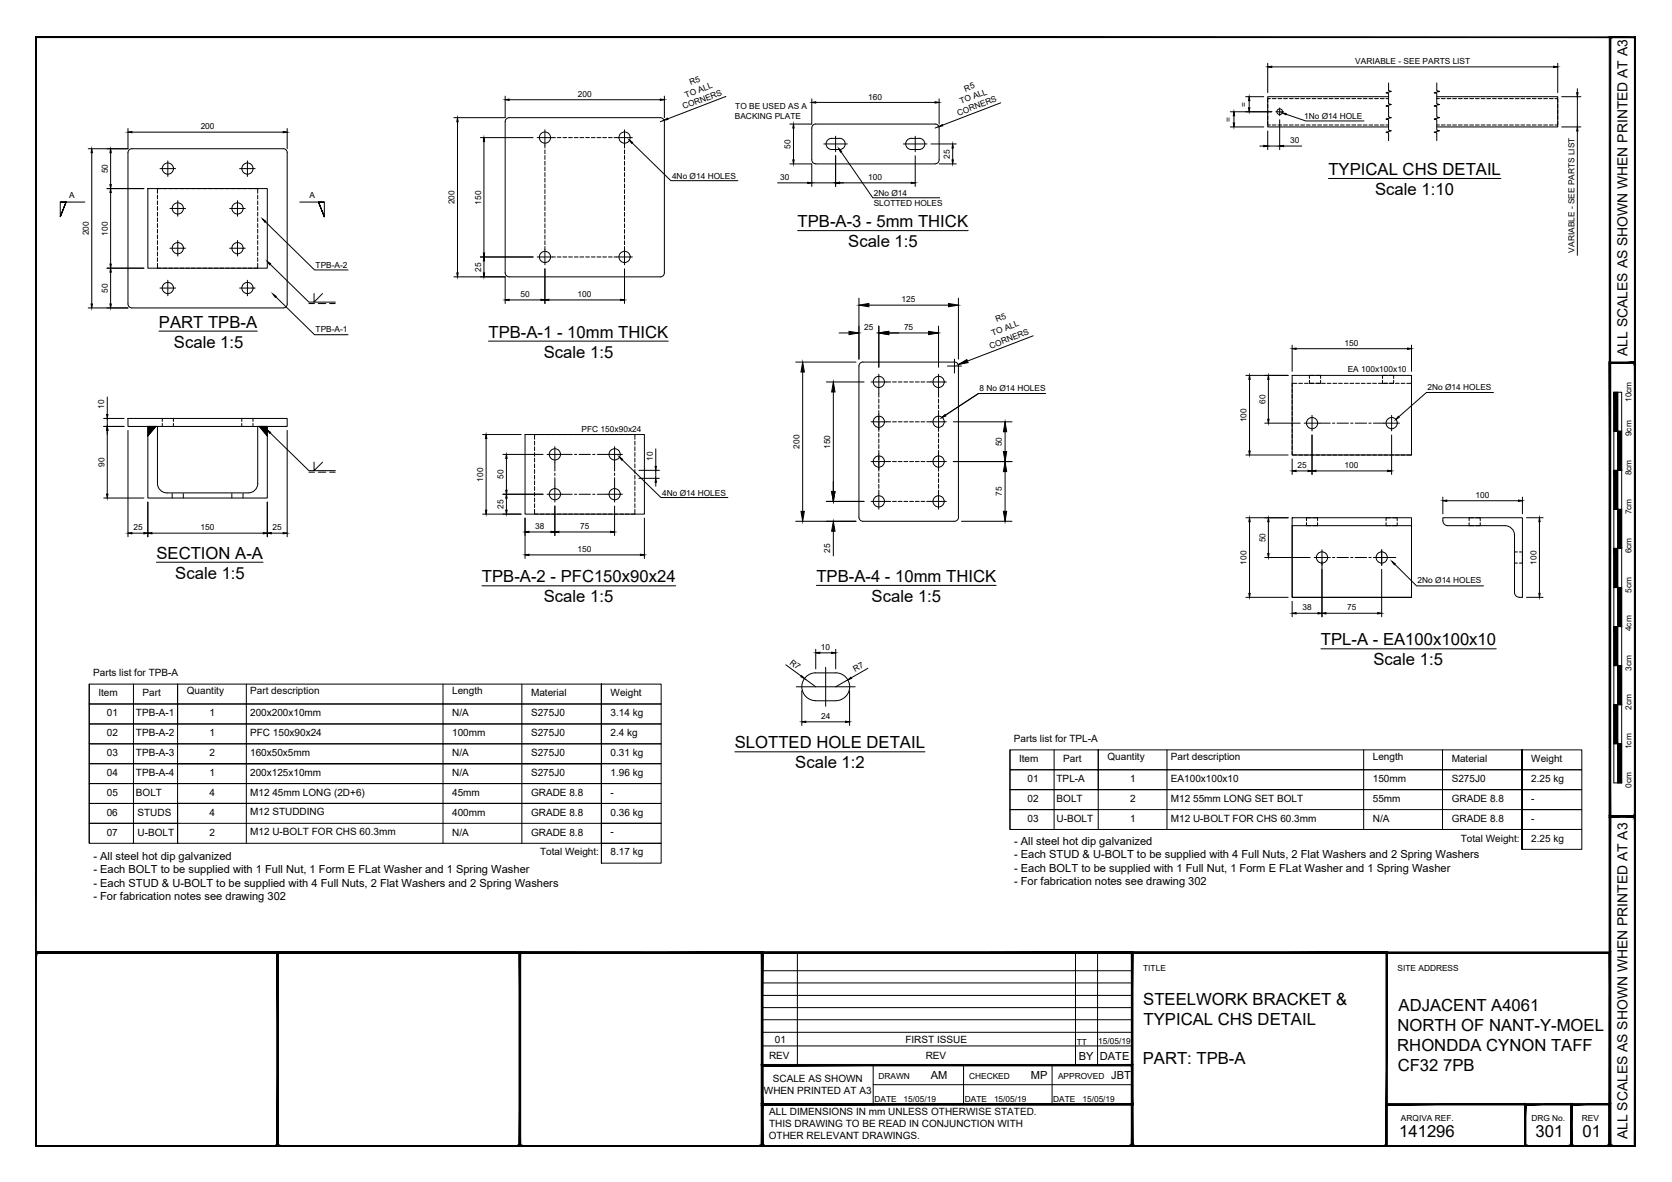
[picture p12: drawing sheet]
<svg xmlns="http://www.w3.org/2000/svg" width="420mm" height="297mm" viewBox="0 0 420 297" stroke-linecap="round" stroke-linejoin="round" font-family="sans-serif">
<!-- layer: PROPOSED OTHER USER 1 -->
<path d="M37.2 107.2h2l-2 2.4zM65.2 107.2h2v2.4z" fill="#000" stroke="#000" stroke-width=".25"/>
<g fill="none" stroke="#000" stroke-width=".25">
<path d="M32.5 37.7l.7-.3h38a.97 .97 0 0 1 1 1v38a1.01 1.01 0 0 1-1 1h-38a1.01 1.01 0 0 1-1-1v-38zM127.9 29.6h38a1.01 1.01 0 0 1 1 1v38M127.9 29.6a1.01 1.01 0 0 0-1 1v38M209 34.8h2M209 34.8a1.41 1.41 0 0 0-1.4 1.4 1.41 1.41 0 0 0 1.4 1.4h2a1.41 1.41 0 0 0 1.4-1.4 1.41 1.41 0 0 0-1.4-1.4M229 34.8h2M229 34.8a1.41 1.41 0 0 0-1.4 1.4 1.41 1.41 0 0 0 1.4 1.4h2a1.41 1.41 0 0 0 1.4-1.4 1.41 1.41 0 0 0-1.4-1.4M235 31.2h-30a1.01 1.01 0 0 0-1 1v8a1.01 1.01 0 0 0 1 1M235 31.2a1.01 1.01 0 0 1 1 1v8a1.01 1.01 0 0 1-1 1M348.9 24.3h-30.3v7.6h30.3M361 24.3h30.4v7.6h-30.4M37.2 47.4h30v20h-30z"/>
<path d="M205 41.2h30M126.9 68.6a1.01 1.01 0 0 0 1 1M166.9 68.6a1.01 1.01 0 0 1-1 1h-38M216.1 91.3l.7-.3h23.1a1.01 1.01 0 0 1 1 1v38a1.01 1.01 0 0 1-1.1 1h-23a1.01 1.01 0 0 1-1-1v-38zM324.7 94.3h30v20h-30zM32.2 105.2h40v2h-40zM39.2 107.2l-2 2.4M65.2 107.2l2 2.4M131.9 109.2h30v20h-30zM39.6 121.5a2.4 2.4 0 0 0 2.4 2.4h20.4a2.4 2.4 0 0 0 2.4-2.4M39.6 121.5v-14.3h-2.4v18h30v-18h-2.4v14.3M324.7 130.1h30v20h-30z"/>
<path d="M324.7 132.1h30v18h-30zM362.6 130.9a1.2 1.2 0 0 0 1.2 1.2h14.4a2.4 2.4 0 0 1 2.4 2.4v14.4a1.45 1.45 0 0 0 2 1.2v-20h-20v.8M205 169.1h5M205 169.1a3.5 3.5 0 0 0-3.5 3.5 3.5 3.5 0 0 0 3.5 3.5h5a3.5 3.5 0 0 0 3.5-3.5 3.5 3.5 0 0 0-3.5-3.5"/>
<circle cx="136.9" cy="34.6" r="1.41"/>
<circle cx="156.9" cy="34.6" r="1.41"/>
<circle cx="321.6" cy="28.1" r=".71"/>
<circle cx="42.2" cy="42.4" r="1.41"/>
<circle cx="44.7" cy="52.4" r="1.41"/>
<circle cx="59.7" cy="52.4" r="1.41"/>
<circle cx="62.2" cy="42.4" r="1.41"/>
<circle cx="42.2" cy="72.4" r="1.41"/>
<circle cx="44.7" cy="62.4" r="1.41"/>
<circle cx="59.7" cy="62.4" r="1.41"/>
<circle cx="62.2" cy="72.4" r="1.41"/>
<circle cx="136.9" cy="64.6" r="1.41"/>
<circle cx="156.9" cy="64.6" r="1.41"/>
<circle cx="220.8" cy="96" r="1.41"/>
<circle cx="235.9" cy="96" r="1.41"/>
<circle cx="139.4" cy="114.2" r="1.41"/>
<circle cx="154.4" cy="114.2" r="1.41"/>
<circle cx="220.8" cy="116" r="1.41"/>
<circle cx="220.8" cy="106" r="1.41"/>
<circle cx="235.9" cy="106" r="1.41"/>
<circle cx="235.9" cy="116" r="1.41"/>
<circle cx="329.7" cy="106.3" r="1.41"/>
<circle cx="349.7" cy="106.3" r="1.41"/>
<circle cx="139.4" cy="124.2" r="1.41"/>
<circle cx="154.4" cy="124.2" r="1.41"/>
<circle cx="220.8" cy="126" r="1.41"/>
<circle cx="235.9" cy="126" r="1.41"/>
<circle cx="332.2" cy="140.1" r="1.41"/>
<circle cx="347.2" cy="140.1" r="1.41"/>
</g>
<!-- layer: PROPOSED OTHER USER 1 - HIDDEN -->
<g fill="none" stroke="#000" stroke-width=".25">
<path d="M136.9 36.5v.7M136.9 37.7v.9M136.9 39.1v.9M138.9 34.6h.7M140 34.6h1M141.5 34.6h.9M142.9 34.6h.9M144.3 34.6h1M145.7 34.6h1M147.2 34.6h.9M148.6 34.6h.9M150 34.6h1"/>
<path d="M151.5 34.6h.9M152.9 34.6h.9M154.3 34.6h.7M156.9 36.5v.7M156.9 37.7v.9M156.9 39.1v.9M318.6 30.5v.9h.6M318.6 26.2v.9M318.6 27.6v1M318.6 29v1M319.2 24.8h-.6v.9M319.7 31.4h1"/>
<path d="M319.7 24.8h1M321.1 31.4h1M321.1 24.8h1M322.6 31.4h.9M322.6 24.8h.9M324 31.4h1M324 24.8h1M325.4 31.4h1M325.4 24.8h1M326.9 31.4h.9M326.9 24.8h.9M328.3 31.4h.9"/>
<path d="M328.3 24.8h.9M329.7 31.4h1M329.7 24.8h1M331.1 31.4h1M331.1 24.8h1M332.6 31.4h.9M332.6 24.8h.9M334 31.4h.9M334 24.8h.9M335.4 31.4h1M335.4 24.8h1M336.9 31.4h.9"/>
<path d="M336.9 24.8h.9M338.3 31.4h.9M338.3 24.8h.9M339.7 31.4h1M339.7 24.8h1M341.2 31.4h.9M341.2 24.8h.9M342.6 31.4h.9M342.6 24.8h.9M344 31.4h1M344 24.8h1M345.4 31.4h1"/>
<path d="M345.4 24.8h1M346.9 31.4h.9M346.9 24.8h.9M348.3 31.4h.6M348.3 24.8h.6M361 31.4h.7M361 24.8h.7M362.2 31.4h.9M362.2 24.8h.9M363.6 31.4h1M363.6 24.8h1M365 31.4h1"/>
<path d="M365 24.8h1M366.5 31.4h.9M366.5 24.8h.9M367.9 31.4h1M367.9 24.8h1M369.3 31.4h1M369.3 24.8h1M370.8 31.4h.9M370.8 24.8h.9M372.2 31.4h1M372.2 24.8h1M373.6 31.4h1"/>
<path d="M373.6 24.8h1M375.1 31.4h.9M375.1 24.8h.9M376.5 31.4h.9M376.5 24.8h.9M377.9 31.4h1M377.9 24.8h1M379.3 31.4h1M379.3 24.8h1M380.8 31.4h.9M380.8 24.8h.9M382.2 31.4h.9"/>
<path d="M382.2 24.8h.9M383.6 31.4h1M383.6 24.8h1M385 31.4h1M385 24.8h1M386.5 31.4h.9M386.5 24.8h.9M387.9 31.4h1M387.9 24.8h1M389.3 31.4h1M389.3 24.8h1M390.8 24.8h.6v.9"/>
<path d="M391.4 30.5v.9h-.6M391.4 26.2v.9M391.4 27.6v1M391.4 29v1M39.6 49v1M39.6 50.5v.9M39.6 51.9v1M39.6 53.3v1M39.6 54.8v.9M39.6 56.2v1M39.6 57.6v1M39.6 59.1v.9"/>
<path d="M40.5 47.4h-.9v1.2M41 47.4h.9M42.4 47.4h1M43.8 47.4h1M45.3 47.4h.9M46.7 47.4h.9M48.1 47.4h1M49.5 47.4h1M51 47.4h.9M52.4 47.4h.9M53.8 47.4h1M55.3 47.4h.9"/>
<path d="M56.7 47.4h.9M58.1 47.4h1M59.5 47.4h1M61 47.4h.9M62.4 47.4h1M63.8 47.4h1v1.2M64.8 49v1M64.8 50.5v.9M64.8 51.9v1M64.8 53.3v1M64.8 54.8v.9M64.8 56.2v1"/>
<path d="M64.8 57.6v1M64.8 59.1v.9M136.9 40.5v1M136.9 42v.9M136.9 43.4v.9M136.9 44.8v1M136.9 46.2v1M136.9 47.7v.9M136.9 49.1v1M136.9 50.5v1M136.9 52v.9M136.9 53.4v.9"/>
<path d="M136.9 54.8v1M136.9 56.2v1M136.9 57.7v.9M136.9 59.1v.9M156.9 40.5v1M156.9 42v.9M156.9 43.4v.9M156.9 44.8v1M156.9 46.2v1M156.9 47.7v.9M156.9 49.1v1M156.9 50.5v1"/>
<path d="M156.9 52v.9M156.9 53.4v.9M156.9 54.8v1M156.9 56.2v1M156.9 57.7v.9M156.9 59.1v.9M39.6 66.2v1.2h.9M39.6 60.5v.9M39.6 61.9v1M39.6 63.3v1M39.6 64.8v.9M41 67.4h.9"/>
<path d="M42.4 67.4h1M43.8 67.4h1M45.3 67.4h.9M46.7 67.4h.9M48.1 67.4h1M49.5 67.4h1M51 67.4h.9M52.4 67.4h.9M53.8 67.4h1M55.3 67.4h.9M56.7 67.4h.9M58.1 67.4h1"/>
<path d="M59.5 67.4h1M61 67.4h.9M62.4 67.4h1M64.8 66.2v1.2h-1M64.8 60.5v.9M64.8 61.9v1M64.8 63.3v1M64.8 64.8v.9M136.9 60.5v1M136.9 62v.6M138.9 64.6h.7M140 64.6h1"/>
<path d="M141.5 64.6h.9M142.9 64.6h.9M144.3 64.6h1M145.7 64.6h1M147.2 64.6h.9M148.6 64.6h.9M150 64.6h1M151.5 64.6h.9M152.9 64.6h.9M154.3 64.6h.7M156.9 60.5v1M156.9 62v.6"/>
<path d="M220.8 99v.8M222.8 96h1M224.3 96h.9M225.7 96h1M227.1 96h1M228.6 96h.9M230 96h1M231.4 96h1M232.9 96h1M235.8 99v.8M324.7 97.7v1M324.7 99.1v1"/>
<path d="M325.9 96.3h-1.2v.9M326.4 96.3h.9M327.8 96.3h.9M329 95.6v.7h1.2M330.2 94.3h-1.2v.8M330.7 96.3h.9M330.7 94.3h1.2v.8M331.9 95.6v.7h-1.2M332.1 96.3h.9M333.5 96.3h1M334.9 96.3h1M336.4 96.3h.9"/>
<path d="M337.8 96.3h1M339.2 96.3h1M340.7 96.3h.9M342.1 96.3h.9M343.5 96.3h1M344.9 96.3h1M346.4 96.3h.9M347.4 95.6v.7h1.3M348.6 94.3h-1.2v.8M349 94.3h1.2v.8M349.2 96.3h1M350.2 95.6v.7h-1.2"/>
<path d="M350.7 96.3h.9M352.1 96.3h.9M353.5 96.3h1.2v.9M354.7 97.7v1M354.7 99.1v1M40.8 105.2v.7M40.8 106.4v.8M43.6 105.2v.7M43.6 106.4v.8M60.8 105.2v.7M60.8 106.4v.8M63.6 105.2v.7"/>
<path d="M63.6 106.4v.8M134.3 110.9v.9M134.3 112.3v.9M134.3 113.7v1M134.3 115.1v1M134.3 116.6v.9M134.3 118v1M134.3 119.4v1M135.3 109.2h-1v1.2M135.7 109.2h1M137.2 109.2h.9M138.6 109.2h1"/>
<path d="M139.4 116.2v2.1M139.4 118.9v.6M140 109.2h1M141.4 114.2h2.4M141.5 109.2h.9M142.9 109.2h.9M144.3 109.2h1M144.4 114.2h.5M145.5 114.2h2.9M145.7 109.2h1M147.2 109.2h.9M148.6 109.2h.9"/>
<path d="M148.9 114.2h.6M150 109.2h1M150.1 114.2h2.4M151.5 109.2h.9M152.9 109.2h.9M154.3 109.2h1M154.4 116.2v2.1M154.4 118.9v.6M155.8 109.2h.9M157.2 109.2h.9M158.6 109.2h.9v1.2M159.5 110.9v.9"/>
<path d="M159.5 112.3v.9M159.5 113.7v1M159.5 115.1v1M159.5 116.6v.9M159.5 118v1M159.5 119.4v1M220.8 100.3v1M220.8 101.7v1M220.8 103.2v.9M220.8 104.6v1M220.8 106v1M220.8 107.5v.9"/>
<path d="M220.8 108.9v.9M220.8 110.3v1M220.8 111.7v1M220.8 113.2v.9M220.8 114.6v.9M220.8 116v1M220.8 117.5v.9M220.8 118.9v.9M222.8 106h1M222.8 116h1M224.3 106h.9M224.3 116h.9"/>
<path d="M225.7 106h1M225.7 116h1M227.1 106h1M227.1 116h1M228.6 106h.9M228.6 116h.9M230 106h1M230 116h1M231.4 106h1M231.4 116h1M232.9 106h1M232.9 116h1"/>
<path d="M235.8 100.3v1M235.8 101.7v1M235.8 103.2v.9M235.8 104.6v1M235.8 106v1M235.8 107.5v.9M235.8 108.9v.9M235.8 110.3v1M235.8 111.7v1M235.8 113.2v.9M235.8 114.6v.9M235.8 116v1"/>
<path d="M235.8 117.5v.9M235.8 118.9v.9M324.7 113.4v.9h1.2M324.7 100.6v.9M324.7 102v1M324.7 103.4v1M324.7 104.9v.9M324.7 106.3v1M324.7 107.7v1M324.7 109.2v.9M324.7 110.6v.9M324.7 112v1"/>
<path d="M326.4 114.3h.9M327.8 114.3h.9M329.2 114.3h1M330.7 114.3h.9M331.7 106.3h2.6M332.1 114.3h.9M333.5 114.3h1M334.8 106.3h.6M334.9 114.3h1M336 106.3h2.8M336.4 114.3h.9M337.8 114.3h1"/>
<path d="M339.2 114.3h1M339.4 106.3h.6M340.6 106.3h2.8M340.7 114.3h.9M342.1 114.3h.9M343.5 114.3h1M344 106.3h.6M344.9 114.3h1M345.1 106.3h2.7M346.4 114.3h.9M347.8 114.3h.9M349.2 114.3h1"/>
<path d="M350.7 114.3h.9M352.1 114.3h.9M354.7 113.4v.9h-1.2M354.7 100.6v.9M354.7 102v1M354.7 103.4v1M354.7 104.9v.9M354.7 106.3v1M354.7 107.7v1M354.7 109.2v.9M354.7 110.6v.9M354.7 112v1"/>
<path d="M43.3 124v1.2M46.1 124v1.2M58.3 124v1.1M61.1 124v1.1M134.3 128v1.2h1M134.3 120.9v.9M134.3 122.3v1M134.3 123.7v1M134.3 125.2v.9M134.3 126.6v1M135.7 129.2h1M137.2 129.2h.9"/>
<path d="M138.6 129.2h1M139.4 120.1v2.1M140 129.2h1M141.4 124.2h2.4M141.5 129.2h.9M142.9 129.2h.9M144.3 129.2h1M144.4 124.2h.5M145.5 124.2h2.9M145.7 129.2h1M147.2 129.2h.9M148.6 129.2h.9"/>
<path d="M148.9 124.2h.6M150 129.2h1M150.1 124.2h2.4M151.5 129.2h.9M152.9 129.2h.9M154.3 129.2h1M154.4 120.1v2.1M155.8 129.2h.9M157.2 129.2h.9M159.5 128v1.2h-.9M159.5 120.9v.9M159.5 122.3v1"/>
<path d="M159.5 123.7v1M159.5 125.2v.9M159.5 126.6v1M220.8 120.3v1M220.8 121.8v.9M220.8 123.2v.8M222.8 126h1M224.3 126h.9M225.7 126h1M227.1 126h1M228.6 126h.9M230 126h1"/>
<path d="M231.4 126h1M232.9 126h1M235.8 120.3v1M235.8 121.8v.9M235.8 123.2v.8M328.3 131.3v.8h1.2M329.5 130.1h-1.2v.8M329.9 130.1h1.2v.8M331.1 131.3v.8h-1.2M348.3 131.3v.8h1.2M349.5 130.1h-1.2v.8M349.9 130.1h1.2v.8"/>
<path d="M351.1 131.3v.8h-1.2M369.2 131.3v.8h1.1M370.3 130.1h-1.1v.8M370.8 130.1h1.2v.8M372 131.3v.8h-1.2M381.3 138.7h-.7v1.2M381.8 138.7h.8v1.2M332.6 140.1h1.7M334.8 140.1h.6M336 140.1h2.8M339.4 140.1h.6M340.6 140.1h2.8"/>
<path d="M344 140.1h.6M345.1 140.1h1.7M380.6 140.4v1.1h.7M382.6 140.4v1.1h-.8"/>
</g>
<!-- layer: TEXT AND DIMENSIONS -->
<g fill="none" stroke="#000" stroke-width=".25">
<path d="M318.6 15.9v7.4M319.6 16.8h70.8M391.4 15.9v7.4M23.1 38.4v38M27.8 38.4v8M32.2 32.3v5.1h-10M33.2 33.2h38M72.2 32.3v5.1M115 30.6v38M120.7 34.6h13.3M121.6 35.6v28M126.9 24.2v5.4h-12.8"/>
<path d="M127.9 25.1h38M135 34.6h3.9M136.9 32.6v3.9M155 34.6h3.9M156.9 32.6v3.9M158.8 35.9l9.8 9.5h16.8M166.9 30.2l-1 .4M166.9 24.2v5.4M182.4 24.2l-14.6 5.7M199.4 32.2v8M204 24.8v6.4h-5.5M205 25.7h30"/>
<path d="M207 36.2h5.9M210 34.2v3.9M210 39.1v7.8M211.4 38.2l7.9 11.5h16.8M227 36.2h5.9M230 34.2v3.9M230 39.1v7.8M233.9 36.2h6.4M235.9 31.8l-.9 .4M236 24.8v6.4M239.4 37.2v3M251.5 25.8l-14.6 5.7"/>
<path d="M309.2 31.9h8.4M309.2 28.1h10.4M310.1 29.1v1.8M313 24.3h4.6M313.9 25.3v1.8M316.6 36.7h1M318.6 32.9v4.7M318.6 36.7h3M320.6 28.1h1.9M321.6 27.1v2M321.6 30.1v7.5M322.6 36.7h4.5"/>
<path d="M323.2 28.7l4.9 1.7h14.7M348.9 20.8v2l.7 .2-1.3 .3 .6 .2v2.6l.7 .2-1.3 .3 .6 .2v2.6l.7 .2-1.3 .3 .6 .2v2.6l.7 .2-1.3 .3 .6 .2v1.9M361 20.8v2l.7 .2-1.3 .3 .6 .2v2.6l.7 .2-1.3 .3 .6 .2v2.6l.7 .2-1.3 .3 .6 .2v2.6l.7 .2-1.3 .3 .6 .2v1.9M392.4 24.3h4.9M392.4 31.9h4.9M396.4 22.3v1M396.4 24.3v7.6M396.4 32.9v31.3M15.1 50.8h1.5l-1.5 3.7 1.5-3.7-1.5 3.7v-3.7h6.2M26.9 47.4h9.3M27.8 48.4v18M40.2 42.4h3.9"/>
<path d="M42.2 40.4v3.9M42.7 52.4h3.9M44.7 50.4v3.9M57.7 52.4h3.9M59.7 50.4v3.9M60.2 42.4h3.9M62.2 40.4v3.9M66.7 55.7l12.3 12.1h8.5M75.3 50.8h6.2v3.7l-1.5-3.7 1.5 3.7-1.5-3.7h1.5M195.4 46h7.6M198.5 41.2h5.5v5.7M200.4 58h42.9"/>
<path d="M204 46h6M211 46h18M236 41.2h4.3M333.8 44.9h43.4M22.2 77.4h10M26.9 67.4h9.3M27.8 68.4v8M40.2 72.4h3.9M42.2 70.4v3.9M42.7 62.4h3.9M44.7 60.4v3.9M57.7 62.4h3.9"/>
<path d="M59.7 60.4v3.9M60.2 72.4h3.9M62.2 70.4v3.9M67.9 66.4l9.7 9.5h6.7M69.3 74.6l9.7 9.5h8.5M77.6 76.3h1.4M78.9 73.8v2.1l2.2-2.1M80 76.3h1.9M82.8 76.3h1.4M114.1 69.6h12.8v6.7M120.7 64.6h13.3M121.6 65.6v3"/>
<path d="M127.9 75.4h8M135 64.6h3.9M136.9 62.6v3.9M136.9 67.5v8.8M137.9 75.4h18M155 64.6h3.9M156.9 62.6v3.9M156.9 67.5v8.8M215.8 74.9v15.4M218.3 76.7h20M240.8 74.9v15.4M27 99.8v4.4"/>
<path d="M39.9 83.2h24.8M122.8 85.7h45.1M199.9 91h15.2M201.7 93.5v35M207.7 96h9.4M209.4 98.5v25M210.8 83.7h2.5M218.9 96h3.9M220.8 81.9v10.4M220.8 94v5M223.3 83.7h10M233.9 96h3.9"/>
<path d="M235.8 81.9v10.4M235.8 94v5M238.1 92h3.5M239.8 90.3v3.4M259.6 84.4l-16.5 6.3M262.7 98.9h-16.8l-8.3 5.5M313.1 94.3h10.6M314 95.3v18M318.7 95.3v10M324.7 86.7v6.6M325.7 87.6h28M354.7 86.7v6.6"/>
<path d="M375.3 98.6h-16.9l-6.9 6.2M26 107.2h5.2M26 105.2h5.2M27 105.2v2M27 108.2v16M32.2 108.2v26.7M67.9 108.8l9.7 9.5h6.7M72.2 108.2v26.7M77.6 118.7h1.4M78.9 116.1v2.2l2.2-2.2M80 118.7h1.9M82.8 118.7h1.4"/>
<path d="M121.3 109.2h9.6M122.2 110.2v18M126.4 114.2h10.1M127.3 115.2v8M137.5 114.2h3.9M139.4 112.2v4M152.5 114.2h3.9M154.4 112.2v4M156.3 115.5l9.8 9.5h16.8M218.9 106h3.9M218.9 116h3.9M220.8 104v4"/>
<path d="M220.8 114v4M233.9 106h3.9M233.9 116h3.9M235.8 104v4M235.8 114v4M239.6 106h14.7M239.6 116h14.7M252.6 108.5v5M252.6 118.5v10M313.1 114.3h10.6M317.8 106.3h8.9M324.7 115.3v3.9"/>
<path d="M325.7 118.3h3M327.7 106.3h4M329.7 104.4v3.9M329.7 109.3v9.9M330.7 118.3h18M347.8 106.3h3.9M349.7 104.4v3.9M349.7 109.3v9.9M26.1 125.2h10.1M33.2 134h3M37.2 126.2v8.7M38.2 134h28"/>
<path d="M67.2 126.2v8.7M68.2 134h3M121.3 129.2h9.6M126.4 124.2h10.1M127.3 125.2v3M131.9 130.2v10.2M132.9 133.7h5.5M132.9 139.4h28M137.5 124.2h3.9M139.4 122.2v4M139.4 127.2v7.4M140.4 133.7h13"/>
<path d="M152.5 124.2h3.9M154.4 122.2v4M154.4 127.2v7.4M161.9 130.2v10.2M199.9 131h15.2M207.7 126h9.4M209.4 133.5v6.2M218.9 126h3.9M220.8 124v4M233.9 126h3.9M235.8 124v4M241.6 131h12.7"/>
<path d="M313.1 130.1h10.6M314 131.1v18M318.7 131.1v8M332.2 138.2v16.8M347.2 138.2v3.9M362.6 124.9v4.2M363.6 125.8h18M382.6 124.9v4.2M383.6 130.1h4.2M386.8 131.1v18M39.3 141.3h26.8M121.1 147.2h48.7"/>
<path d="M205.2 147.1h45.1M313.1 150.1h10.6M317.8 140.1h11.4M324.7 151.1v3.9M325.7 154.1h5.5M330.2 140.1h4M333.2 154.1h13M345.2 140.1h5.6M347.2 143.1v11.9M350.5 141.8l5.5 5.4h16.8M383.6 150.1h4.2M22.4 176.9h128.7h-106.5v5h-22.2z"/>
<path d="M22.4 171.9v40M33.5 171.9v40M61.9 171.9v40M111.3 171.9v40M131.1 171.9v40M151.1 171.9h-106.5v5h-22.2v-5h22.2v10M151.1 171.9v15zM151.1 176.9v15M151.1 171.9h15v5h-15zM151.1 176.9h15v5h-15zM151.1 171.9v40M197.5 167.1l3.9 2.8"/>
<path d="M200.1 172.6h14.8M201.5 173.6v8.7M202.2 170.5l2.8 2.1M205 163.2v4.9M206 164.1h3M207.5 167.7v9.8M210 163.2v4.9M213 170.9l-3 1.7M213.5 173.6v8.7M218.1 168l-4.2 2.3M331.9 163h44.1M22.4 186.9h128.7h-106.5v5h-22.2z"/>
<path d="M22.4 196.9h128.7h-106.5v5h-22.2zM44.6 181.9v5h-22.2v-5h128.7M44.6 191.9v5h-22.2v-5h128.7M44.6 181.9h106.5M151.1 181.9h15v5h-15zM151.1 186.9h15v5h-15zM151.1 191.9h-106.5h106.5M151.1 191.9v10zM151.1 196.9v-5v10M151.1 191.9h15v5h-15zM151.1 196.9h15v5h-15zM184.7 188.9h47.7"/>
<path d="M202.5 181.4h10M253.8 193.4h128.7h-106.5v5h-22.2zM253.8 188.4v20M264.9 188.4v20M276 198.4v5.1h-22.2v-5.1h128.7M276 198.4h106.5M293.3 188.4v20M342.7 188.4v20M362.5 188.4v20M382.5 188.4h-106.5v5h-22.2v-5h22.2v10M382.5 188.4v15.1zM382.5 188.4v15.1"/>
<path d="M382.5 188.4h15v5h-15zM382.5 193.4h15v5h-15zM382.5 198.4h15v5.1h-15zM382.5 188.4v25M44.6 206.9v-5h-22.2v5h128.7v5h15v-5h-15v10v-5M44.6 201.9v10v-5h-22.2v5h128.7M44.6 201.9h106.5zM151.1 201.9h15v5h-15zM151.1 211.9h15v5h-15zM253.8 203.5h22.2v4.9h-22.2zM276 203.5h106.5M276 208.4h106.5"/>
<path d="M382.5 208.4h15v5h-15zM382.5 203.5v4.9h15v-4.9h-15v4.9"/>
</g>
<g fill="#000" stroke="#000" stroke-width=".25">
<path d="M318.6 16.8l1-.2v.4zM390.4 16.6l1 .2-1 .2zM23.1 37.4l.1 1h-.3zM27.8 37.4l.2 1h-.4zM32.2 33.2l1-.2v.4zM71.2 33l1 .2-1 .2zM115 29.6l.1 1h-.3zM121.6 34.6l.2 1h-.3zM126.9 25.1l1-.2v.3zM158.1 35.2l.8 .6-.2 .2zM165.9 24.9l1 .2-1 .1zM166.9 30.2l.9-.5 .1 .3z"/>
<path d="M199.4 31.2l.2 1h-.4zM204 25.7l1-.1v.3zM210.8 37.3l.7 .8-.3 .1zM235 25.6l1 .1-1 .2zM235.9 31.8l.9-.5 .1 .3zM239.4 36.2l.2 1h-.4zM310.1 28.1l.1 1h-.3zM309.9 30.9h.3l-.1 1zM313.7 27.1h.4l-.2 1zM313.9 24.3l.2 1h-.4zM317.6 36.5l1 .2-1 .2zM321.6 36.7l1-.2v.4z"/>
<path d="M322.2 28.4l1 .1-.1 .4zM396.2 23.3h.3l-.1 1zM396.4 31.9l.1 1h-.3zM27.6 46.4h.4l-.2 1zM27.8 47.4l.2 1h-.4zM66 55l.8 .6-.2 .3zM199.2 40.2h.4l-.2 1zM203 45.8l1 .2-1 .1zM210 46l1-.2v.3zM229 45.8l1 .2-1 .1zM239.2 40.2h.4l-.2 1zM22.9 76.4h.3l-.1 1z"/>
<path d="M27.6 66.4h.4l-.2 1zM27.8 67.4l.2 1h-.4zM27.6 76.4h.4l-.2 1zM67.2 65.7l.8 .6-.2 .2zM68.6 73.9l.8 .6-.2 .2zM114.8 68.6h.3l-.1 1zM121.6 64.6l.2 1h-.3zM121.5 68.6h.3l-.2 1zM121.5 63.6h.3l-.2 1zM126.9 75.4l1-.2v.3zM135.9 75.2l1 .2-1 .1zM136.9 75.4l1-.2v.3z"/>
<path d="M155.9 75.2l1 .2-1 .1zM215.8 76.7l2.5-.4v.8zM238.3 76.3l2.5 .4-2.5 .4zM201.7 91l.4 2.5h-.8zM209.4 96l.4 2.5h-.8zM213.3 83.3l2.5 .4-2.5 .4zM220.8 83.7l2.5-.4v.8zM233.3 83.3l2.5 .4-2.5 .4zM240.8 91.6l2.2-1.2 .3 .7zM314 94.3l.2 1h-.4zM318.7 94.3l.2 1h-.3zM324.7 87.6l1-.1v.3z"/>
<path d="M353.7 87.5l1 .1-1 .2zM27 107.2l.1 1h-.3zM26.8 104.2h.3l-.1 1zM67.2 108.1l.8 .5-.2 .3zM122.2 109.2l.1 1h-.3zM127.3 114.2l.1 1h-.3zM155.6 114.8l.8 .6-.2 .2zM236.7 104.9l.8-.7 .1 .3zM236.7 104.9l.8-.7 .2 .3zM252.6 116l.4 2.5h-.9zM252.1 113.5h.9l-.4 2.5zM252.6 106l.4 2.5h-.9z"/>
<path d="M313.8 113.3h.4l-.2 1zM318.6 105.3h.3l-.2 1zM324.7 118.3l1-.1v.3zM328.7 118.2l1 .1-1 .2zM329.7 118.3l1-.1v.3zM348.7 118.2l1 .1-1 .2zM351.4 104.6l.2 .3-.8 .5zM26.8 124.2h.3l-.1 1zM32.2 134l1-.2v.4zM36.2 133.8l1 .2-1 .2zM37.2 134l1-.2v.4zM66.2 133.8l1 .2-1 .2z"/>
<path d="M67.2 134l1-.2v.4zM71.2 133.8l1 .2-1 .2zM122 128.2h.3l-.1 1zM127.3 124.2l.1 1h-.3zM127.1 128.2h.3l-.1 1zM127.1 123.2h.3l-.1 1zM131.9 133.7l1-.2v.3zM131.9 139.4l1-.1v.3zM138.4 133.5l1 .2-1 .1zM139.4 133.7l1-.2v.3zM153.4 133.5l1 .2-1 .1zM160.9 139.3l1 .1-1 .2z"/>
<path d="M201.3 128.5h.8l-.4 2.5zM209 123.5h.8l-.4 2.5zM209.4 131l.4 2.5h-.8zM252.1 128.5h.9l-.4 2.5zM314 130.1l.2 1h-.4zM318.7 130.1l.2 1h-.3zM318.6 139.1h.3l-.2 1zM362.6 125.8l1-.1v.3zM381.6 125.7l1 .1-1 .2zM386.8 130.1l.2 1h-.3zM313.8 149.1h.4l-.2 1zM324.7 154.1l1-.2v.4z"/>
<path d="M331.2 153.9l1 .2-1 .2zM332.2 154.1l1-.2v.4zM346.2 153.9l1 .2-1 .2zM349.8 141.1l.8 .6-.2 .2zM386.7 149.1h.3l-.2 1zM201.5 169.8l.7 .7-.9-.4zM205 164.1l1-.2v.3zM209 163.9l1 .2-1 .1zM213 170.9l.8-.7 .2 .3zM201.5 181.4l1-.2v.4zM212.5 181.2l1 .2-1 .2z"/>
</g>
<!-- layer: 0 -->
<g fill="none" stroke="#000" stroke-width=".25">
<path d="M405.5 98.6h2v98.1h-2zM406.5 98.6v98.1M160.5 118.2h5.2M164.8 112.8v4.4M164.8 118.2v2M405.5 118.2h2M405.5 108.4h2M160.5 120.2h5.2M164.8 121.2v1M405.5 137.8h2M405.5 128h2M405.5 157.5h2"/>
<path d="M405.5 147.7h2M405.5 177.1h2M405.5 167.3h2M405.5 186.9h2M200.4 239.4v28.3M270.3 239.4v28.3M275.8 239.4v28.3M191.5 250.1h93M191.5 247h93M191.5 243.9h93M191.5 256.3h93M191.5 253.2h93"/>
<path d="M191.5 259.4h93M191.5 262.8h93M219.4 267.7v9.8M219.4 272.6h65.1M242.1 267.7v9.8M264.4 267.7v9.8"/>
</g>
<g fill="#000" stroke="#000" stroke-width=".25">
<path d="M164.6 117.2h.4l-.2 1zM164.8 120.2l.2 1h-.4z"/>
<path d="M8.9 9.3l.2 .1h401.6zM8.9 9.3h402l-.2 .1z"/>
<path d="M404.4 9.3l.3 .1zM404.4 9.3l.3 .1-.3 278.6zM404.7 9.4l-.3 278.6 .3-.1zM404.4 288l.3-.1z"/>
<path d="M404.6 9.3l.1 .1h6zM404.6 9.3h6.3l-.2 .1z"/>
<path d="M410.7 9.4v278.5l.2-278.6zM410.9 9.3v278.7l-.2-.1z"/>
<path d="M410.7 9.4v278.5l.2-278.6zM410.9 9.3v278.7l-.2-.1z"/>
<path d="M404.4 91l.3 .3 6.2-.3zM404.7 91.3l6.2-.3-.2 .3zM410.9 91l-.2 .3z"/>
<path d="M404.4 91l.3 114v-113.7zM404.4 91l.3 114-.3 .3z"/>
<path d="M405.5 98.6l1 9.8v-9.8zM405.5 98.6l1 9.8h-1z"/>
<path d="M410.9 91.1l-.2 .2 .2 113.9zM410.7 91.3l.2 113.9-.2-.2zM410.7 205l.2 .3zM404.7 205h6l.2 .3zM404.7 205l-.3 .3h6.5z"/>
<path d="M405.5 118.2l1 9.8v-9.8zM405.5 118.2l1 9.8h-1z"/>
<path d="M406.5 108.4l1 9.8v-9.8zM406.5 108.4l1 9.8h-1z"/>
<path d="M405.5 137.8l1 9.8v-9.8zM405.5 137.8l1 9.8h-1z"/>
<path d="M406.5 128l1 9.8v-9.8zM406.5 128l1 9.8h-1z"/>
<path d="M405.5 157.5l1 9.8v-9.8zM405.5 157.5l1 9.8h-1z"/>
<path d="M406.5 147.6l1 9.9v-9.9zM406.5 147.6l1 9.9h-1z"/>
<path d="M405.5 177.1l1 9.8v-9.8zM405.5 177.1l1 9.8h-1z"/>
<path d="M406.5 167.3l1 9.8v-9.8zM406.5 167.3l1 9.8h-1z"/>
<path d="M406.5 186.9l1 9.8v-9.8zM406.5 186.9l1 9.8h-1z"/>
<path d="M404.4 205l.3 .3 6.2-.3zM404.7 205.3l6.2-.3-.2 .3zM410.9 205l-.2 .3z"/>
<path d="M410.9 205.1l-.2 .2 .2 82.7zM410.7 205.3l.2 82.7-.2-.1zM410.7 287.9l.2 .1z"/>
<path d="M8.9 239.2l.2 .4zM8.9 239.2l395.5 .4h-395.3zM8.9 239.2l395.5 .4 .3-.4z"/>
<path d="M9.1 239.6h60.5l.3-.4zM8.9 239.2h61l-60.8 .4zM8.9 239.2l.2 .4z"/>
<path d="M69.9 239.6h60.6l.3-.4zM69.6 239.2h61.2l-60.9 .4zM69.6 239.2l.3 48.7v-48.3zM69.6 239.2l.3 48.7-.3 .1zM69.6 288l.3-.1z"/>
<path d="M130.8 239.6h60.5l.4-.4zM130.5 239.2h61.2l-60.9 .4zM130.5 239.2l.3 48.7v-48.3zM130.5 239.2l.3 48.7-.3 .1zM130.5 288l.3-.1z"/>
<path d="M191.7 239.6h92.6l.4-.4zM191.3 239.2h93.4l-93 .4zM191.3 239.2l.4 48.7v-48.3zM191.3 239.2l.4 48.7-.4 .1zM191.3 288l.4-.1z"/>
<path d="M284.7 239.6h63.6l.3-.4zM284.3 239.2h64.3l-63.9 .4zM284.3 239.2l.4 48.7v-48.3zM284.3 239.2l.4 48.7-.4 .1zM284.3 288l.4-.1z"/>
<path d="M404.7 239.2l-.3 .4 .3 48.4zM404.4 239.6l.3 48.4-.3-.1zM404.4 287.9l.3 .1z"/>
<path d="M191.3 277.3l.4 .4 93-.4zM191.7 277.7l93-.4-.4 .4zM284.7 277.3l-.4 .4 .4 10.3zM284.3 277.7l.4 10.3-.4-.1zM284.3 287.9l.4 .1z"/>
<path d="M191.3 277.7h93.4l-.4-.4zM191.3 277.7l.4-.4h92.6zM191.3 267.5v10.2l.4-.4zM191.3 267.5l.4 .4v9.4zM191.3 267.5l.4 .4 93-.4zM191.7 267.9l93-.4-.4 .4zM284.7 267.5l-.4 .4 .4 9.8zM284.3 267.9l.4 9.8-.4-.4z"/>
<path d="M383.1 277.3l.3 .4 11.7-.4zM383.4 277.7l11.7-.4-.4 .4zM394.7 277.7l.4 10.3v-10.7zM394.7 277.7l.4 10.3-.4-.1zM394.7 287.9l.4 .1z"/>
<path d="M348.5 277.7h34.8v-.4zM348.5 277.3h34.8l-34.8 .4z"/>
<path d="M394.7 277.3l.4 .4 9.6-.4zM395.1 277.7l9.6-.4-.3 .4zM404.7 277.3l-.3 .4 .3 10.3zM404.4 277.7l.3 10.3-.3-.1zM404.4 287.9l.3 .1z"/>
<path d="M9.1 9.4l-.2 278.6 .2-.1zM8.9 9.3l.2 .1-.2 278.6z"/>
<path d="M9.1 239.6l-.2 48.4 .2-.1zM8.9 239.4l.2 .2-.2 48.4z"/>
<path d="M9.1 287.9l60.7 .1-.2-.1zM9.1 287.9l60.7 .1h-60.9z"/>
<path d="M69.6 287.9l.3 .1zM69.9 239.2v48.8l-.3-.1zM69.9 239.2l-.3 .4v48.3z"/>
<path d="M69.9 287.9l60.7 .1-.1-.1zM69.9 287.9l60.7 .1h-60.8z"/>
<path d="M130.5 287.9l.3 .1zM130.8 239.2v48.8l-.3-.1zM130.8 239.2l-.3 .4v48.3z"/>
<path d="M130.8 287.9l60.7 .1-.2-.1zM130.8 287.9l60.7 .1h-60.9z"/>
<path d="M191.3 287.9l.4 .1zM191.7 239.2v48.8l-.4-.1zM191.3 239.6v48.3l.4-48.7z"/>
<path d="M191.7 287.9l92.8 .1-.2-.1zM191.7 287.9l92.8 .1h-93z"/>
<path d="M284.3 287.9l.4 .1zM284.7 239.2v48.8l-.4-.1zM284.7 239.2l-.4 .4v48.3z"/>
<path d="M191.5 288h93l-.2-.1zM191.5 288l.2-.1h92.6zM191.3 288l.4-.1zM191.7 277.7v10.2l-.4 .1zM191.3 277.3v10.7l.4-10.3z"/>
<path d="M284.7 287.9l63.8 .1-.2-.1zM284.7 287.9l63.8 .1h-64z"/>
<path d="M348.3 287.9l.3 .1zM348.6 239.2v48.8l-.3-.1zM348.6 239.2l-.3 .4v48.3z"/>
<path d="M383.3 288h11.6l-.2-.1zM383.4 287.9h11.3l-11.4 .1zM383.1 288l.3-.1zM383.4 277.7v10.2l-.3 .1zM383.1 277.3v10.7l.3-10.3z"/>
<path d="M8.9 288h395.7l-.2-.1zM8.9 288l.2-.1h395.3zM8.9 239.4v48.6l.2-.1zM8.9 239.4l.2 .2v48.3z"/>
<path d="M394.9 288h9.7l-.2-.1zM394.9 288l.2-.1h9.3zM394.7 288l.4-.1zM395.1 277.7v10.2l-.4 .1zM394.7 277.3v10.7l.4-10.3z"/>
<path d="M9.1 287.9l401.8 .1-.2-.1zM9.1 287.9l401.8 .1h-402z"/>
<path d="M404.7 287.9l6.2 .1-.2-.1zM404.7 287.9l6.2 .1h-6.3z"/>
<path d="M404.6 288h6.3l-.2-.1zM404.7 287.9h6l-6.1 .1zM404.4 288l.3-.1zM404.7 205.3v82.6l-.3 .1zM404.4 205v83l.3-82.7z"/>
</g>
<g font-size="4.2">
<text x="333.8" y="44">TYPICAL CHS DETAIL</text>
<text x="345.6" y="49">Scale 1:10</text>
<text x="200.4" y="57.1">TPB-A-3 - 5mm THICK</text>
<text x="213.2" y="62.1">Scale 1:5</text>
<text x="39.9" y="82.3">PART TPB-A</text>
<text x="43.7" y="87.4">Scale 1:5</text>
<text x="122.8" y="84.8">TPB-A-1 - 10mm THICK</text>
<text x="136.6" y="89.9">Scale 1:5</text>
<text x="39.3" y="140.4">SECTION A-A</text>
<text x="44.1" y="145.4">Scale 1:5</text>
<text x="121.1" y="146.3">TPB-A-2 - PFC150x90x24</text>
<text x="205.2" y="146.2">TPB-A-4 - 10mm THICK</text>
<text x="136.6" y="151.4">Scale 1:5</text>
<text x="219" y="151.3">Scale 1:5</text>
<text x="331.9" y="162.2">TPL-A - EA100x100x10</text>
<text x="345.2" y="167.2">Scale 1:5</text>
<text x="184.7" y="188">SLOTTED HOLE DETAIL</text>
<text x="199.8" y="193.1">Scale 1:2</text>
<text x="287.3" y="252.5">STEELWORK BRACKET &amp;</text>
<text x="287.4" y="257.5">TYPICAL CHS DETAIL</text>
<text x="351.5" y="254">ADJACENT A4061</text>
<text x="351.1" y="259.1">NORTH OF NANT-Y-MOEL</text>
<text x="287.2" y="267.5">PART: TPB-A</text>
<text x="351.1" y="264.1">RHONDDA CYNON TAFF</text>
<text x="351.2" y="269.2">CF32 7PB</text>
<text x="351.6" y="285.7">141296</text>
<text x="385.9" y="285.7">301</text>
<text x="397.7" y="285.7">01</text>
</g>
<g font-size="3.5">
<text x="409" y="89.4" transform="rotate(-90 409 89.4)">ALL SCALES AS SHOWN WHEN PRINTED AT A3</text>
<text x="409" y="286.3" transform="rotate(-90 409 286.3)">ALL SCALES AS SHOWN WHEN PRINTED AT A3</text>
</g>
<g font-size="2.8">
<text x="254.8" y="212.3">- All steel hot dip galvanized</text>
<text x="254.8" y="215.7">- Each STUD &amp; U-BOLT to be supplied with 4 Full Nuts, 2 Flat Washers and 2 Spring Washers</text>
<text x="23.5" y="216.1">- All steel hot dip galvanized</text>
<text x="23.5" y="219.5">- Each BOLT to be supplied with 1 Full Nut, 1 Form E FLat Washer and 1 Spring Washer</text>
<text x="254.8" y="219.1">- Each BOLT to be supplied with 1 Full Nut, 1 Form E FLat Washer and 1 Spring Washer</text>
<text x="23.5" y="222.8">- Each STUD &amp; U-BOLT to be supplied with 4 Full Nuts, 2 Flat Washers and 2 Spring Washers</text>
<text x="23.5" y="226.2">- For fabrication notes see drawing 302</text>
<text x="254.8" y="222.4">- For fabrication notes see drawing 302</text>
<text x="271.1" y="266.3">BY</text>
<text x="276.4" y="266.3">DATE</text>
<text x="233.9" y="271.1">AM</text>
<text x="259" y="271.1">MP</text>
<text x="279.3" y="271.1">JBT</text>
</g>
<g font-size="2.5">
<text x="23.4" y="170">Parts list for TPB-A</text>
<text x="24.7" y="175">Item</text>
<text x="35.8" y="175">Part</text>
<text x="46.9" y="174.5">Quantity</text>
<text x="62.9" y="174.5">Part description</text>
<text x="62.9" y="180">200x200x10mm</text>
<text x="113.6" y="174.5">Length</text>
<text x="113.6" y="180">N/A</text>
<text x="133.4" y="175">Material</text>
<text x="133.4" y="180">S275J0</text>
<text x="153.4" y="175">Weight</text>
<text x="153.4" y="180">3.14 kg</text>
<text x="26.9" y="180">01</text>
<text x="26.9" y="185">02</text>
<text x="34.1" y="180">TPB-A-1</text>
<text x="34.1" y="185">TPB-A-2</text>
<text x="52.6" y="180">1</text>
<text x="52.6" y="185">1</text>
<text x="62.9" y="185">PFC 150x90x24</text>
<text x="113.6" y="185">100mm</text>
<text x="133.4" y="185">S275J0</text>
<text x="153.4" y="185">2.4 kg</text>
<text x="26.9" y="190">03</text>
<text x="34.1" y="190">TPB-A-3</text>
<text x="52.6" y="190">2</text>
<text x="62.9" y="190">160x50x5mm</text>
<text x="113.6" y="190">N/A</text>
<text x="133.4" y="190">S275J0</text>
<text x="153.4" y="189.9">0.31 kg</text>
<text x="254.8" y="186.5">Parts list for TPL-A</text>
<text x="256.1" y="191.5">Item</text>
<text x="267.2" y="191.5">Part</text>
<text x="278.3" y="191">Quantity</text>
<text x="294.2" y="191">Part description</text>
<text x="345" y="191">Length</text>
<text x="364.8" y="191.5">Material</text>
<text x="384.8" y="191.5">Weight</text>
<text x="26.9" y="195">04</text>
<text x="34.1" y="195">TPB-A-4</text>
<text x="52.6" y="195">1</text>
<text x="62.9" y="195">200x125x10mm</text>
<text x="113.6" y="195">N/A</text>
<text x="133.4" y="195">S275J0</text>
<text x="153.4" y="194.9">1.96 kg</text>
<text x="258.2" y="196.5">01</text>
<text x="265.5" y="196.5">TPL-A</text>
<text x="284" y="196.5">1</text>
<text x="294.2" y="196.5">EA100x100x10</text>
<text x="345" y="196.5">150mm</text>
<text x="364.8" y="196.5">S275J0</text>
<text x="384.8" y="196.5">2.25 kg</text>
<text x="26.9" y="200">05</text>
<text x="34.1" y="200">BOLT</text>
<text x="52.6" y="200">4</text>
<text x="62.9" y="200">M12 45mm LONG (2D+6)</text>
<text x="113.6" y="200">45mm</text>
<text x="133.4" y="200">GRADE 8.8</text>
<text x="153.4" y="200">-</text>
<text x="258.2" y="201.5">02</text>
<text x="265.5" y="201.5">BOLT</text>
<text x="284" y="201.5">2</text>
<text x="294.2" y="201.5">M12 55mm LONG SET BOLT</text>
<text x="345" y="201.5">55mm</text>
<text x="364.8" y="201.5">GRADE 8.8</text>
<text x="384.8" y="201.5">-</text>
<text x="26.8" y="205">06</text>
<text x="26.8" y="210">07</text>
<text x="34.6" y="205">STUDS</text>
<text x="34.6" y="210">U-BOLT</text>
<text x="52.6" y="205">4</text>
<text x="52.6" y="210">2</text>
<text x="62.9" y="204.9">M12 STUDDING</text>
<text x="62.9" y="209.8">M12 U-BOLT FOR CHS 60.3mm</text>
<text x="113.6" y="205">400mm</text>
<text x="113.6" y="210">N/A</text>
<text x="133.4" y="205">GRADE 8.8</text>
<text x="133.4" y="210">GRADE 8.8</text>
<text x="153.4" y="205">0.36 kg</text>
<text x="153.4" y="210">-</text>
<text x="258.2" y="206.5">03</text>
<text x="265.5" y="206.5">U-BOLT</text>
<text x="284" y="206.5">1</text>
<text x="294.2" y="206.5">M12 U-BOLT FOR CHS 60.3mm</text>
<text x="345" y="206.5">N/A</text>
<text x="364.8" y="206.5">GRADE 8.8</text>
<text x="384.8" y="206.5">-</text>
<text x="135.7" y="214.9">Total Weight:</text>
<text x="153.4" y="214.9">8.17 kg</text>
<text x="367.1" y="211.5">Total Weight:</text>
<text x="384.8" y="211.5">2.25 kg</text>
<text x="194.7" y="262">01</text>
<text x="227.5" y="262">FIRST ISSUE</text>
<text x="193.3" y="266.2">REV</text>
<text x="232.6" y="266.2">REV</text>
<text x="192" y="275">WHEN PRINTED AT A3</text>
<text x="194.2" y="272">SCALE AS SHOWN</text>
<text x="193.3" y="280.3">ALL DIMENSIONS IN mm UNLESS OTHERWISE STATED.</text>
<text x="193.2" y="286.3">OTHER RELEVANT DRAWINGS.</text>
<text x="193.3" y="283.3">THIS DRAWING TO BE READ IN CONJUNCTION WITH</text>
</g>
<g font-size="2.1">
<text x="340.6" y="16.1">VARIABLE - SEE PARTS LIST</text>
<text x="173.6" y="21.4" transform="rotate(-21 173.6 21.4)">R5</text>
<text x="242.7" y="23" transform="rotate(-21 242.7 23)">R5</text>
<text x="145.2" y="24.3">200</text>
<text x="171.8" y="27.5" transform="rotate(-21 171.8 27.5)">CORNERS</text>
<text x="172.5" y="24.6" transform="rotate(-21 172.5 24.6)">TO ALL</text>
<text x="184.7" y="29.9">BACKING PLATE</text>
<text x="184.8" y="27.4">TO BE USED AS A</text>
<text x="218.2" y="25">160</text>
<text x="240.9" y="29.1" transform="rotate(-21 240.9 29.1)">CORNERS</text>
<text x="241.5" y="26.2" transform="rotate(-21 241.5 26.2)">TO ALL</text>
<text x="313.2" y="26.8" transform="rotate(-90 313.2 26.8)">=</text>
<text x="327.7" y="30">1No Ø14 HOLE</text>
<text x="50.4" y="32.5">200</text>
<text x="309.4" y="30.6" transform="rotate(-90 309.4 30.6)">=</text>
<text x="324.2" y="36">30</text>
<text x="198.7" y="37.3" transform="rotate(-90 198.7 37.3)">50</text>
<text x="238.7" y="39.8" transform="rotate(-90 238.7 39.8)">25</text>
<text x="27.1" y="43.5" transform="rotate(-90 27.1 43.5)">50</text>
<text x="168.9" y="44.9">4No Ø14 HOLES</text>
<text x="196" y="45.2">30</text>
<text x="218.2" y="45.2">100</text>
<text x="17.4" y="49.8">A</text>
<text x="77.8" y="49.8">A</text>
<text x="114.2" y="51.3" transform="rotate(-90 114.2 51.3)">200</text>
<text x="120.9" y="51.4" transform="rotate(-90 120.9 51.4)">150</text>
<text x="219.5" y="51.7">SLOTTED HOLES</text>
<text x="219.6" y="49.2">2No Ø14</text>
<text x="22.3" y="59.1" transform="rotate(-90 22.3 59.1)">200</text>
<text x="27.1" y="59.2" transform="rotate(-90 27.1 59.2)">100</text>
<text x="395.6" y="63.5" transform="rotate(-90 395.6 63.5)">VARIABLE - SEE PARTS LIST</text>
<text x="79.3" y="67.3">TPB-A-2</text>
<text x="120.9" y="68.2" transform="rotate(-90 120.9 68.2)">25</text>
<text x="27.1" y="73.6" transform="rotate(-90 27.1 73.6)">50</text>
<text x="130.8" y="74.6">50</text>
<text x="145.1" y="74.6">100</text>
<text x="226.5" y="75.9">125</text>
<text x="79.3" y="83.5">TPB-A-1</text>
<text x="217.2" y="82.9">25</text>
<text x="227.2" y="82.9">75</text>
<text x="250.5" y="80.9" transform="rotate(-21 250.5 80.9)">R5</text>
<text x="249" y="87.7" transform="rotate(-21 249 87.7)">CORNERS</text>
<text x="249.5" y="84.4" transform="rotate(-21 249.5 84.4)">TO ALL</text>
<text x="337.9" y="86.9">150</text>
<text x="338.7" y="93.5">EA 100x100x10</text>
<text x="246.1" y="98.3">8 No Ø14 HOLES</text>
<text x="318" y="101.5" transform="rotate(-90 318 101.5)">60</text>
<text x="358.7" y="97.9">2No Ø14 HOLES</text>
<text x="409.9" y="101" transform="rotate(-90 409.9 101)">10cm</text>
<text x="26.2" y="102.7" transform="rotate(-90 26.2 102.7)">10</text>
<text x="313.3" y="106.2" transform="rotate(-90 313.3 106.2)">100</text>
<text x="146.2" y="108.6">PFC 150x90x24</text>
<text x="200.9" y="112.7" transform="rotate(-90 200.9 112.7)">200</text>
<text x="208.6" y="112.8" transform="rotate(-90 208.6 112.8)">150</text>
<text x="251.8" y="112.2" transform="rotate(-90 251.8 112.2)">50</text>
<text x="409.9" y="109.6" transform="rotate(-90 409.9 109.6)">9cm</text>
<text x="26.2" y="117.3" transform="rotate(-90 26.2 117.3)">90</text>
<text x="164.1" y="115.7" transform="rotate(-90 164.1 115.7)">10</text>
<text x="326" y="117.6">25</text>
<text x="337.9" y="117.6">100</text>
<text x="409.9" y="119.5" transform="rotate(-90 409.9 119.5)">8cm</text>
<text x="121.4" y="121" transform="rotate(-90 121.4 121)">100</text>
<text x="126.5" y="120.4" transform="rotate(-90 126.5 120.4)">50</text>
<text x="166.4" y="124.5">4No Ø14 HOLES</text>
<text x="251.8" y="124.7" transform="rotate(-90 251.8 124.7)">75</text>
<text x="370.8" y="125.1">100</text>
<text x="126.5" y="127.9" transform="rotate(-90 126.5 127.9)">25</text>
<text x="409.9" y="129.3" transform="rotate(-90 409.9 129.3)">7cm</text>
<text x="33.5" y="133.3">25</text>
<text x="50.4" y="133.3">150</text>
<text x="68.5" y="133.3">25</text>
<text x="134.5" y="132.9">38</text>
<text x="145.8" y="132.9">75</text>
<text x="318" y="136.3" transform="rotate(-90 318 136.3)">50</text>
<text x="145.1" y="138.7">150</text>
<text x="208.6" y="139" transform="rotate(-90 208.6 139)">25</text>
<text x="313.3" y="141.9" transform="rotate(-90 313.3 141.9)">100</text>
<text x="386.1" y="141.9" transform="rotate(-90 386.1 141.9)">100</text>
<text x="409.9" y="139.1" transform="rotate(-90 409.9 139.1)">6cm</text>
<text x="356.2" y="146.5">2No Ø14 HOLES</text>
<text x="409.9" y="148.9" transform="rotate(-90 409.9 148.9)">5cm</text>
<text x="327.3" y="153.4">38</text>
<text x="338.5" y="153.4">75</text>
<text x="409.9" y="158.6" transform="rotate(-90 409.9 158.6)">4cm</text>
<text x="198.3" y="166.8" transform="rotate(36 198.3 166.8)">R7</text>
<text x="206.3" y="163.3">10</text>
<text x="214.9" y="169" transform="rotate(-30 214.9 169)">R7</text>
<text x="409.9" y="168.6" transform="rotate(-90 409.9 168.6)">3cm</text>
<text x="409.9" y="178.3" transform="rotate(-90 409.9 178.3)">2cm</text>
<text x="206.3" y="180.7">24</text>
<text x="409.9" y="188.3" transform="rotate(-90 409.9 188.3)">1cm</text>
<text x="409.9" y="198" transform="rotate(-90 409.9 198)">0cm</text>
<text x="287.3" y="243.9">TITLE</text>
<text x="351.2" y="243.9">SITE ADDRESS</text>
<text x="270.6" y="262.7">TT</text>
<text x="276" y="262.3">15/05/19</text>
<text x="220.8" y="271.1">DRAWN</text>
<text x="243.5" y="271.1">CHECKED</text>
<text x="265.9" y="271.1">APPROVED</text>
<text x="219.7" y="276.9">DATE</text>
<text x="227.1" y="276.9">15/05/19</text>
<text x="242.5" y="276.9">DATE</text>
<text x="249.8" y="276.9">15/05/19</text>
<text x="264.7" y="276.9">DATE</text>
<text x="272" y="276.9">15/05/19</text>
<text x="352.1" y="281.6">ARQIVA REF.</text>
<text x="384.8" y="281.6">DRG No.</text>
<text x="397.5" y="281.6">REV</text>
</g>
</svg>
